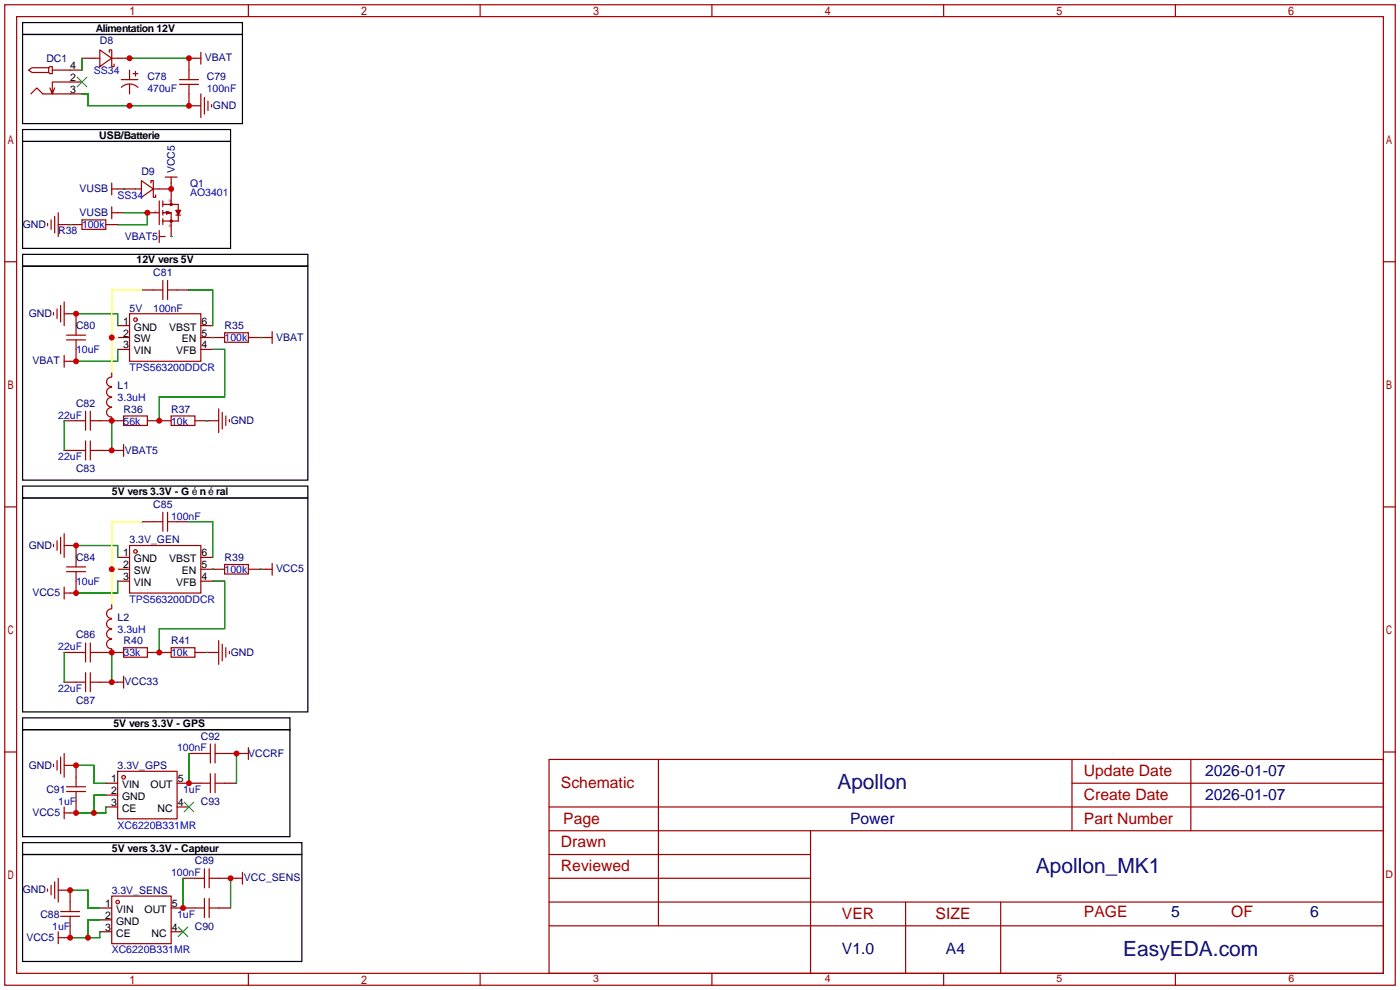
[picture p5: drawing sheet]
<svg xmlns="http://www.w3.org/2000/svg" width="299mm" height="212mm" viewBox="0 0 299 212" stroke-linecap="round" stroke-linejoin="round" font-family="sans-serif">
<g fill="none" stroke="#a10000" stroke-width=".25">
<path d="M1 1h297.2v209.6h-297.2zM3.6 3.6h292.1v204.4h-292.1zM6.1 15l.8-.5h3.5v1h-3.5zM10.4 14.5l.3-.3h.5v1.5h-.5l-.3-.2M11.2 15h3.8M11.7 18.8l-.5 1.3M15 17.5h-3.8v2.6l-.5-1.3M20.1 12.4h1.2M21.3 10.7l2.6 1.7-2.6 1.8zM23.4 11.2v-.5h.5v3.5h.5v-.5M23.9 12.4h1.2M25.9 17h3.6"/>
<path d="M25.9 18.7a2.54 2.54 0 0 1 3.6 0M27.7 15v2M27.7 18v2.1M28.4 15.7h1.1M29 15.2v1.1M38.4 17h4M38.4 18h4M40.4 15v2M40.4 18v2.1M41.7 12.4h1.2M42.9 11.2v2.5M53.1 1v2.6"/>
<path d="M102.6 1v2.6M152.1 1v2.6M201.7 1v2.6M251.2 1v2.6M6.6 20.1l1.3-1.3 1.2 1.3h5.9M23.9 39.1v2.6M30.2 38.6l2.6 1.8-2.6 1.8zM32.3 39.1v-.5h.5v3.6h.5v-.5M35.3 37.8h2.5M36.6 37.8v1.3M42.9 20.1v5M43.7 20.8v3.6"/>
<path d="M44.4 21.6v2M45.2 22.4v.5M1 55.9h2.6M10.2 47.8v.5M10.9 47v2M11.7 46.2v3.6M12.4 45.5v5M17.5 47h5.1v2h-5.1zM23.9 45.5h1.2M23.9 40.4h1.2M23.9 44.2v2.5M29 40.4h1.2"/>
<path d="M32.8 40.4h1.2M34 42.9v5.1M34 49.3v2.5M34 50.5h1.3M34.8 43.7h3.3v3.5h-3.3M34.8 42.9v1.3M34.8 45v1M34.8 46.7v1.3M34.8 59.9v4.1M34.8 45.5h1.5M35.6 45.2l1 .3M35.6 45.2v.5"/>
<path d="M35.6 45.2l.7 .3M35.6 45.2l.5 .3M35.8 59.9v4.1M36.3 45.5l-.7 .2M36.6 42.9v.8M36.6 45.5v2.5M36.6 45.5l-1 .2M37.6 45h1l-.5 1zM37.6 46h1M37.8 45l.3 .5M37.8 45.2l.3 .3M38.4 45l-.3 .5"/>
<path d="M38.4 45.2l-.3 .3M295.7 55.9h2.5M11.4 66.8v.5M12.2 66v2.1M13 65.3v3.5M13.7 64.5v5.1M13.7 75.9v2.6M13.7 77.2h1.3M14.2 71.6h4.1M14.2 72.6h4.1M16.3 69.6v2M16.3 72.6v2.1"/>
<path d="M27.7 67.1h15.2v10.1h-15.2zM32.8 62h2M35.8 62h2M48 71.1h5.1v2.1h-5.1zM56.9 72.1h1.3M58.2 70.9v2.5M16.3 96.3h2M16.3 89.9h2M18.3 87.9v4M18.3 94.2v4.1M19.3 96.3h2M19.3 87.9v4"/>
<path d="M19.3 94.2v4.1M19.3 89.9h2M23.9 87.1a1.01 1.01 0 0 0-1.1 1 1.01 1.01 0 0 0 1.1 1M23.9 84.9a1.01 1.01 0 0 0-1.1 1.1 1.01 1.01 0 0 0 1.1 1M23.9 82.8a1.01 1.01 0 0 0-1.1 1 1.01 1.01 0 0 0 1.1 1M23.9 80.6a1.01 1.01 0 0 0-1.1 1 1.01 1.01 0 0 0 1.1 1M25.1 96.3h1.3M26.4 88.9h5.1v2h-5.1zM26.4 95v2.5M36.6 88.9h5.1v2h-5.1zM46.7 87.4v5.1M47.5 88.1v3.6"/>
<path d="M48.3 88.9v2M49 89.7v.5M1 108.3h2.6M11.4 116.3v.5M12.2 115.6v2M13 114.8v3.6M13.7 114v5.1M16.3 119.1v2.1M27.7 116.6h15.2v10.1h-15.2zM32.8 111.5h2M34.8 109.5v4M35.8 109.5v4"/>
<path d="M35.8 111.5h2M295.7 108.3h2.5M13.7 125.5v2.5M13.7 126.7h1.3M14.2 121.2h4.1M14.2 122.2h4.1M16.3 122.2v2M16.3 139.4h2M18.3 137.4v4.1M19.3 137.4v4.1M19.3 139.4h2M23.9 136.6a1.01 1.01 0 0 0-1.1 1 1.01 1.01 0 0 0 1.1 1.1"/>
<path d="M23.9 134.5a1.01 1.01 0 0 0-1.1 1 1.01 1.01 0 0 0 1.1 1M23.9 132.3a1.01 1.01 0 0 0-1.1 1 1.01 1.01 0 0 0 1.1 1M23.9 130.1a1.01 1.01 0 0 0-1.1 1 1.01 1.01 0 0 0 1.1 1.1M26.4 138.4h5.1v2.1h-5.1zM36.6 138.4h5.1v2.1h-5.1zM46.7 136.9v5.1M47.5 137.7v3.5M48 120.6h5.1v2.1h-5.1zM48.3 138.4v2.1M49 139.2v.5M56.9 121.7h1.3M58.2 120.4v2.5"/>
<path d="M16.3 145.8h2M18.3 143.8v4M19.3 143.8v4M19.3 145.8h2M25.1 145.8h1.3M26.4 144.5v2.6M45 159v4.1M46 159v4.1M53.1 159.8v2.5M1 160.7h2.6M11.4 163.3v.5M12.2 162.6v2"/>
<path d="M13 161.8v3.6M13.7 161v5.1M13.7 172.5v2.5M13.7 173.7h1.3M14.2 168.1h4.1M14.2 169.2h4.1M16.3 166.1v2M16.3 169.2v2M25.1 164.8h12.7v10.2h-12.7zM42.9 167.4h2.1M42.9 161h2.1M45 165.4v4"/>
<path d="M46 167.4h2M46 165.4v4M46 161h2M51.8 161h1.3M117.3 162.3h178.4v45.7h-178.4zM117.3 177.5h178.4M117.3 172.5h178.4M140.7 162.3v35.6M173.2 177.5v30.5M229.1 162.3v15.2M229.1 167.4h66.6M254.5 162.3v15.2"/>
<path d="M295.7 160.7h2.5M10.2 190v.5M10.9 189.2v2.1M11.7 188.5v3.5M12.4 187.7v5.1M12.4 199.1v2.6M13 194.8h4M13 195.8h4M15 192.8v2M15 195.8v2.1M23.9 191.5h12.7v10.2h-12.7zM41.7 187.7h2"/>
<path d="M41.7 194.1h2M43.7 185.7v4M43.7 192v4.1M44.7 187.7h2M44.7 185.7v4M44.7 192v4.1M44.7 194.1h2M50.5 187.7h1.3M51.8 186.4v2.6M117.3 182.6h55.9M117.3 197.9h178.4M117.3 192.8h178.4"/>
<path d="M117.3 187.7h55.9M193.5 192.8v15.2M213.9 192.8v15.2M12.4 200.4h1.3M53.1 208v2.6M102.6 208v2.6M152.1 208v2.6M201.7 208v2.6M251.2 208v2.6"/>
<circle cx="36.6" cy="43.7" r=".25"/>
<circle cx="36.6" cy="47.2" r=".25"/>
<circle cx="29" cy="68.3" r=".38"/>
<circle cx="29" cy="117.9" r=".38"/>
<circle cx="26.4" cy="166.1" r=".38"/>
<circle cx="25.1" cy="192.8" r=".38"/>
</g>
<g fill="none" stroke="#870000" stroke-width=".25">
<path d="M15 15h2.5M15 17.5h2.5M17.5 12.4h2.6M25.1 12.4h2.6M41.7 12.4h-1.3v2.6M15 20.1h2.5M36.6 39.1v3.8M40.4 20.1v2.5h2.5M12.4 48h5.1M22.6 48h2.5M25.1 45.5h1.3M25.1 40.4h3.9"/>
<path d="M31.5 45.5h2.5M34 40.4h2.6M36.6 48v2.5M13.7 67.1h2.6v2.5M16.3 74.7v2.5h-1.3M23.9 79.8v.7M25.1 69.6h2.6M25.1 72.1h2.6M25.1 74.7h2.6M30.2 62h2.6M37.8 62h2.6M42.9 69.6h2.6"/>
<path d="M42.9 72.1h5.1M42.9 74.7h2.6M53.1 72.1h3.8M13.7 89.9h2.6M13.7 96.3h2.6M21.3 89.9h5.1M21.3 96.3h3.8M23.9 89.2v.7M31.5 89.9h5.1M41.7 89.9h5M13.7 116.6h2.6v2.5M25.1 119.1h2.6"/>
<path d="M30.2 111.5h2.6M37.8 111.5h2.6M42.9 119.1h2.6M13.7 139.4h2.6M16.3 124.2v2.5h-1.3M21.3 139.4h5.1M23.9 129.3v.7M23.9 138.7v.7M25.1 121.7h2.6M25.1 124.2h2.6M31.5 139.4h5.1M41.7 139.4h5"/>
<path d="M42.9 121.7h5.1M42.9 124.2h2.6M53.1 121.7h3.8M13.7 145.8h2.6M21.3 145.8h3.8M13.7 163.6h2.6v2.5M16.3 171.2v2.5h-1.3M22.6 167.4h2.5M22.6 169.9h2.5M22.6 172.5h2.5M37.8 167.4h5.1M37.8 172.5h2.6"/>
<path d="M40.4 161h2.5M48 167.4h2.5M48 161h3.8M12.4 190.2h2.6v2.6M15 197.9v2.5h-1.3M21.3 194.1h2.6M21.3 196.6h2.6M21.3 199.1h2.6M36.6 194.1h5.1M36.6 199.1h2.5M39.1 187.7h2.6M46.7 194.1h2.6"/>
<path d="M46.7 187.7h3.8"/>
</g>
<path d="M16.5 16.5l2 2M18.5 16.5l-2 2M39.4 171.5l2 2M41.4 171.5l-2 2M38.1 198.1l2 2.1M40.1 198.1l-2 2.1" fill="none" stroke="#3c3" stroke-width=".25"/>
<g fill="none" stroke="#008700" stroke-width=".25">
<path d="M17.5 12.4v2.6M27.7 12.4h12.7M17.5 20.1h1.3v2.5h21.6M15 48h.1M26.4 40.4h.1M26.4 45.5h5.1v2.5h-6.4M36.6 50.5h.1M36.6 40.4h.1M16.3 67.1h8.8v2.5M25.1 74.7v2.5h-8.8M40.4 62h5.1v7.6M45.5 72.1h.1"/>
<path d="M45.5 74.7h2.5v10.1h-14v5.1M55.6 72.1h.1M13.7 89.9v6.4M23.9 89.9v6.4M44.2 89.9h.1M16.3 116.6h8.8v2.5M40.4 111.5h5.1v7.6M13.7 139.4v6.4M23.9 139.4v6.4M25.1 124.2v2.5h-8.8M44.2 139.4h.1M45.5 121.7h.1"/>
<path d="M45.5 124.2h2.5v10.2h-14v5M55.6 121.7h.1M16.3 163.6h3.8v3.8h2.5M22.6 169.9h-2.5v3.8M22.6 172.5v1.2h-6.3M40.4 161v6.4M50.5 161v6.4M15 190.2h3.8v3.9h2.5M21.3 196.6h-2.5v3.8M21.3 199.1v1.3h-6.3M39.1 187.7v6.4M49.3 187.7v6.4"/>
</g>
<path d="M4.8 7.4h47v19h-47zM4.8 4.8h47v2.6h-47zM4.8 30.2h44.5v22.9h-44.5zM4.8 27.7h44.5v2.5h-44.5zM4.8 56.9h61v45.7h-61zM4.8 54.4h61v2.5h-61zM4.8 106.4h61v45.7h-61zM4.8 103.9h61v2.5h-61zM4.8 156h57.2v22.8h-57.2zM4.8 153.4h57.2v2.6h-57.2zM4.8 182.6h59.7v22.9h-59.7zM4.8 180.1h59.7v2.5h-59.7z" fill="none" stroke="#000" stroke-width=".25"/>
<path d="M23.9 72.1h1.2M30.2 62h-6.3v17.8M30.2 111.5h-6.3v17.8M23.9 121.7h1.2" fill="none" stroke="#ff6" stroke-width=".25"/>
<g fill="#c00">
<circle cx="27.7" cy="22.6" r=".63"/>
<circle cx="40.4" cy="22.6" r=".63"/>
<circle cx="40.4" cy="12.4" r=".63"/>
<circle cx="27.7" cy="12.4" r=".63"/>
<circle cx="16.3" cy="77.2" r=".63"/>
<circle cx="16.3" cy="67.1" r=".63"/>
<circle cx="23.9" cy="72.1" r=".63"/>
<circle cx="34" cy="89.9" r=".63"/>
<circle cx="23.9" cy="96.3" r=".63"/>
<circle cx="23.9" cy="89.9" r=".63"/>
<circle cx="31.5" cy="45.5" r=".63"/>
<circle cx="36.6" cy="40.4" r=".63"/>
<circle cx="16.3" cy="126.7" r=".63"/>
<circle cx="16.3" cy="116.6" r=".63"/>
<circle cx="23.9" cy="121.7" r=".63"/>
<circle cx="34" cy="139.4" r=".63"/>
<circle cx="23.9" cy="139.4" r=".63"/>
<circle cx="23.9" cy="145.8" r=".63"/>
<circle cx="15" cy="190.2" r=".63"/>
<circle cx="18.8" cy="200.4" r=".63"/>
<circle cx="15" cy="200.4" r=".63"/>
<circle cx="49.3" cy="187.7" r=".63"/>
<circle cx="39.1" cy="194.1" r=".63"/>
<circle cx="16.3" cy="163.6" r=".63"/>
<circle cx="16.3" cy="173.7" r=".63"/>
<circle cx="20.1" cy="173.7" r=".63"/>
<circle cx="50.5" cy="161" r=".63"/>
<circle cx="40.4" cy="167.4" r=".63"/>
</g>
<g font-size="4.5" fill="#000080">
<text x="179" y="168.7">Apollon</text>
<text x="221.4" y="186.5">Apollon_MK1</text>
<text x="240.1" y="204.3">EasyEDA.com</text>
</g>
<g font-size="3.4" fill="#a00000">
<text x="231.6" y="165.9">Update Date</text>
<text x="119.9" y="168.4">Schematic</text>
<text x="231.6" y="170.9">Create Date</text>
<text x="120.4" y="176">Page</text>
<text x="231.6" y="176">Part Number</text>
<text x="119.9" y="181.1">Drawn</text>
<text x="119.9" y="186.2">Reviewed</text>
<text x="179.9" y="196.3">VER</text>
<text x="200" y="196.3">SIZE</text>
<text x="231.6" y="196.1">PAGE</text>
<text x="263.1" y="196.1">OF</text>
</g>
<g font-size="3.4" fill="#000080">
<text x="257.6" y="165.9">2026-01-07</text>
<text x="257.6" y="170.9">2026-01-07</text>
<text x="181.7" y="176">Power</text>
<text x="250.3" y="196.1">5</text>
<text x="280" y="196.1">6</text>
<text x="179.9" y="204">V1.0</text>
<text x="202.2" y="204">A4</text>
</g>
<g font-size="2.2">
<text x="20.5" y="6.8">Alimentation 12V</text>
<text x="15" y="14.8">4</text>
<text x="15" y="17.3">2</text>
<text x="15" y="19.9">3</text>
<text x="21.2" y="29.6">USB/Batterie</text>
<text x="29.2" y="56.3">12V vers 5V</text>
<text x="26.3" y="69.4">1</text>
<text x="26.3" y="71.9">2</text>
<text x="28.6" y="70.7">GND</text>
<text x="36.1" y="70.7">VBST</text>
<text x="43.1" y="71.9">5</text>
<text x="43.1" y="69.4">6</text>
<text x="26.3" y="74.5">3</text>
<text x="28.6" y="73.2">SW</text>
<text x="28.6" y="75.7">VIN</text>
<text x="37.6" y="75.7">VFB</text>
<text x="38.9" y="73.2">EN</text>
<text x="43.1" y="74.5">4</text>
<text x="23.9" y="105.8">5V vers 3.3V - G</text>
<text x="42.7" y="105.8">n</text>
<text x="46.2" y="105.8">ral</text>
<text x="26.3" y="118.9">1</text>
<text x="43.1" y="118.9">6</text>
<text x="26.3" y="121.5">2</text>
<text x="26.3" y="124">3</text>
<text x="28.6" y="120.2">GND</text>
<text x="28.6" y="122.7">SW</text>
<text x="28.6" y="125.3">VIN</text>
<text x="36.1" y="120.2">VBST</text>
<text x="37.6" y="125.3">VFB</text>
<text x="38.9" y="122.7">EN</text>
<text x="43.1" y="124">4</text>
<text x="43.1" y="121.5">5</text>
<text x="24.3" y="155.4">5V vers 3.3V - GPS</text>
<text x="23.8" y="167.2">1</text>
<text x="38" y="167.2">5</text>
<text x="23.8" y="169.7">2</text>
<text x="23.8" y="172.3">3</text>
<text x="26.1" y="168.4">VIN</text>
<text x="26.1" y="171">GND</text>
<text x="26.1" y="173.5">CE</text>
<text x="32.2" y="168.4">OUT</text>
<text x="33.7" y="173.5">NC</text>
<text x="38" y="172.3">4</text>
<text x="23.9" y="182">5V vers 3.3V - Capteur</text>
<text x="22.5" y="193.8">1</text>
<text x="22.5" y="196.4">2</text>
<text x="24.8" y="195.1">VIN</text>
<text x="24.8" y="197.7">GND</text>
<text x="30.9" y="195.1">OUT</text>
<text x="36.7" y="193.8">5</text>
<text x="22.5" y="198.9">3</text>
<text x="24.8" y="200.2">CE</text>
<text x="32.4" y="200.2">NC</text>
<text x="36.7" y="198.9">4</text>
</g>
<g font-size="2.2" fill="#000080">
<text x="21.3" y="9.5">D8</text>
<text x="9.9" y="13.3">DC1</text>
<text x="31.5" y="17.1">C78</text>
<text x="43.8" y="13.1">VBAT</text>
<text x="44.2" y="17.1">C79</text>
<text x="45.5" y="23.3">GND</text>
<text x="17" y="41.1">VUSB</text>
<text x="30.2" y="37.4">D9</text>
<text x="37.4" y="37" transform="rotate(-90 37.4 37)">VCC5</text>
<text x="40.6" y="39.9">Q1</text>
<text x="17" y="46.1">VUSB</text>
<text x="4.9" y="48.7">GND</text>
<text x="12.4" y="50.1">R38</text>
<text x="26.7" y="51.2">VBAT5</text>
<text x="32.8" y="59">C81</text>
<text x="6.1" y="67.7">GND</text>
<text x="16.3" y="70.4">C80</text>
<text x="27.7" y="66.6">5V</text>
<text x="48" y="70.4">R35</text>
<text x="7" y="77.9">VBAT</text>
<text x="59" y="72.8">VBAT</text>
<text x="25.1" y="83.1">L1</text>
<text x="16.3" y="86.9">C82</text>
<text x="26.4" y="88.2">R36</text>
<text x="36.6" y="88.2">R37</text>
<text x="49.3" y="90.6">GND</text>
<text x="16.3" y="100.9">C83</text>
<text x="26.7" y="96.9">VBAT5</text>
<text x="32.8" y="108.5">C85</text>
<text x="6.1" y="117.3">GND</text>
<text x="16.3" y="119.9">C84</text>
<text x="27.7" y="116.1">3.3V_GEN</text>
<text x="48" y="119.9">R39</text>
<text x="59" y="122.3">VCC5</text>
<text x="6.9" y="127.4">VCC5</text>
<text x="16.3" y="136.5">C86</text>
<text x="25.1" y="132.6">L2</text>
<text x="26.4" y="137.7">R40</text>
<text x="36.6" y="137.7">R41</text>
<text x="49.3" y="140.1">GND</text>
<text x="26.6" y="146.5">VCC33</text>
<text x="16.3" y="150.4">C87</text>
<text x="42.9" y="158">C92</text>
<text x="53" y="161.7">VCCRF</text>
<text x="6.1" y="164.2">GND</text>
<text x="25.1" y="164.4">3.3V_GPS</text>
<text x="9.9" y="169.5">C91</text>
<text x="42.9" y="172">C93</text>
<text x="6.9" y="174.4">VCC5</text>
<text x="41.7" y="184.7">C89</text>
<text x="4.9" y="190.9">GND</text>
<text x="23.9" y="191.1">3.3V_SENS</text>
<text x="52.1" y="188.4">VCC_SENS</text>
<text x="8.6" y="196.1">C88</text>
<text x="5.6" y="201.1">VCC5</text>
<text x="41.7" y="198.7">C90</text>
</g>
<g font-size="2.2" fill="#00f">
<text x="20.1" y="15.8">SS34</text>
<text x="31.5" y="19.6">470uF</text>
<text x="44.2" y="19.6">100nF</text>
<text x="40.6" y="42">AO3401</text>
<text x="25.1" y="42.5">SS34</text>
<text x="17.5" y="48.8">100k</text>
<text x="32.8" y="66.6">100nF</text>
<text x="16.3" y="75.5">10uF</text>
<text x="48" y="73">100k</text>
<text x="27.7" y="79.3">TPS563200DDCR</text>
<text x="12.4" y="89.5">22uF</text>
<text x="25.1" y="85.7">3.3uH</text>
<text x="26.4" y="90.7">56k</text>
<text x="36.6" y="90.7">10k</text>
<text x="12.4" y="98.4">22uF</text>
<text x="36.6" y="111.1">100nF</text>
<text x="16.3" y="125">10uF</text>
<text x="48" y="122.5">100k</text>
<text x="27.7" y="128.8">TPS563200DDCR</text>
<text x="25.1" y="135.2">3.3uH</text>
<text x="12.4" y="139">22uF</text>
<text x="26.4" y="140.3">33k</text>
<text x="36.6" y="140.3">10k</text>
<text x="12.4" y="147.9">22uF</text>
<text x="37.8" y="160.6">100nF</text>
<text x="12.4" y="172">1uF</text>
<text x="39.1" y="169.5">1uF</text>
<text x="25.1" y="177.1">XC6220B331MR</text>
<text x="36.6" y="187.3">100nF</text>
<text x="37.8" y="196.1">1uF</text>
<text x="11.2" y="198.7">1uF</text>
<text x="23.9" y="203.8">XC6220B331MR</text>
</g>
<g font-size="2.2" fill="#a00000">
<text x="296.1" y="187.6">D</text>
<text x="126.8" y="210">3</text>
<text x="176.3" y="210">4</text>
<text x="225.8" y="210">5</text>
<text x="275.3" y="210">6</text>
</g>
<g font-size=".7" fill="#a00000">
<text x="33" y="45.4">G</text>
<text x="36.1" y="43.2">D</text>
<text x="36.1" y="48.5">S</text>
</g>
</svg>
